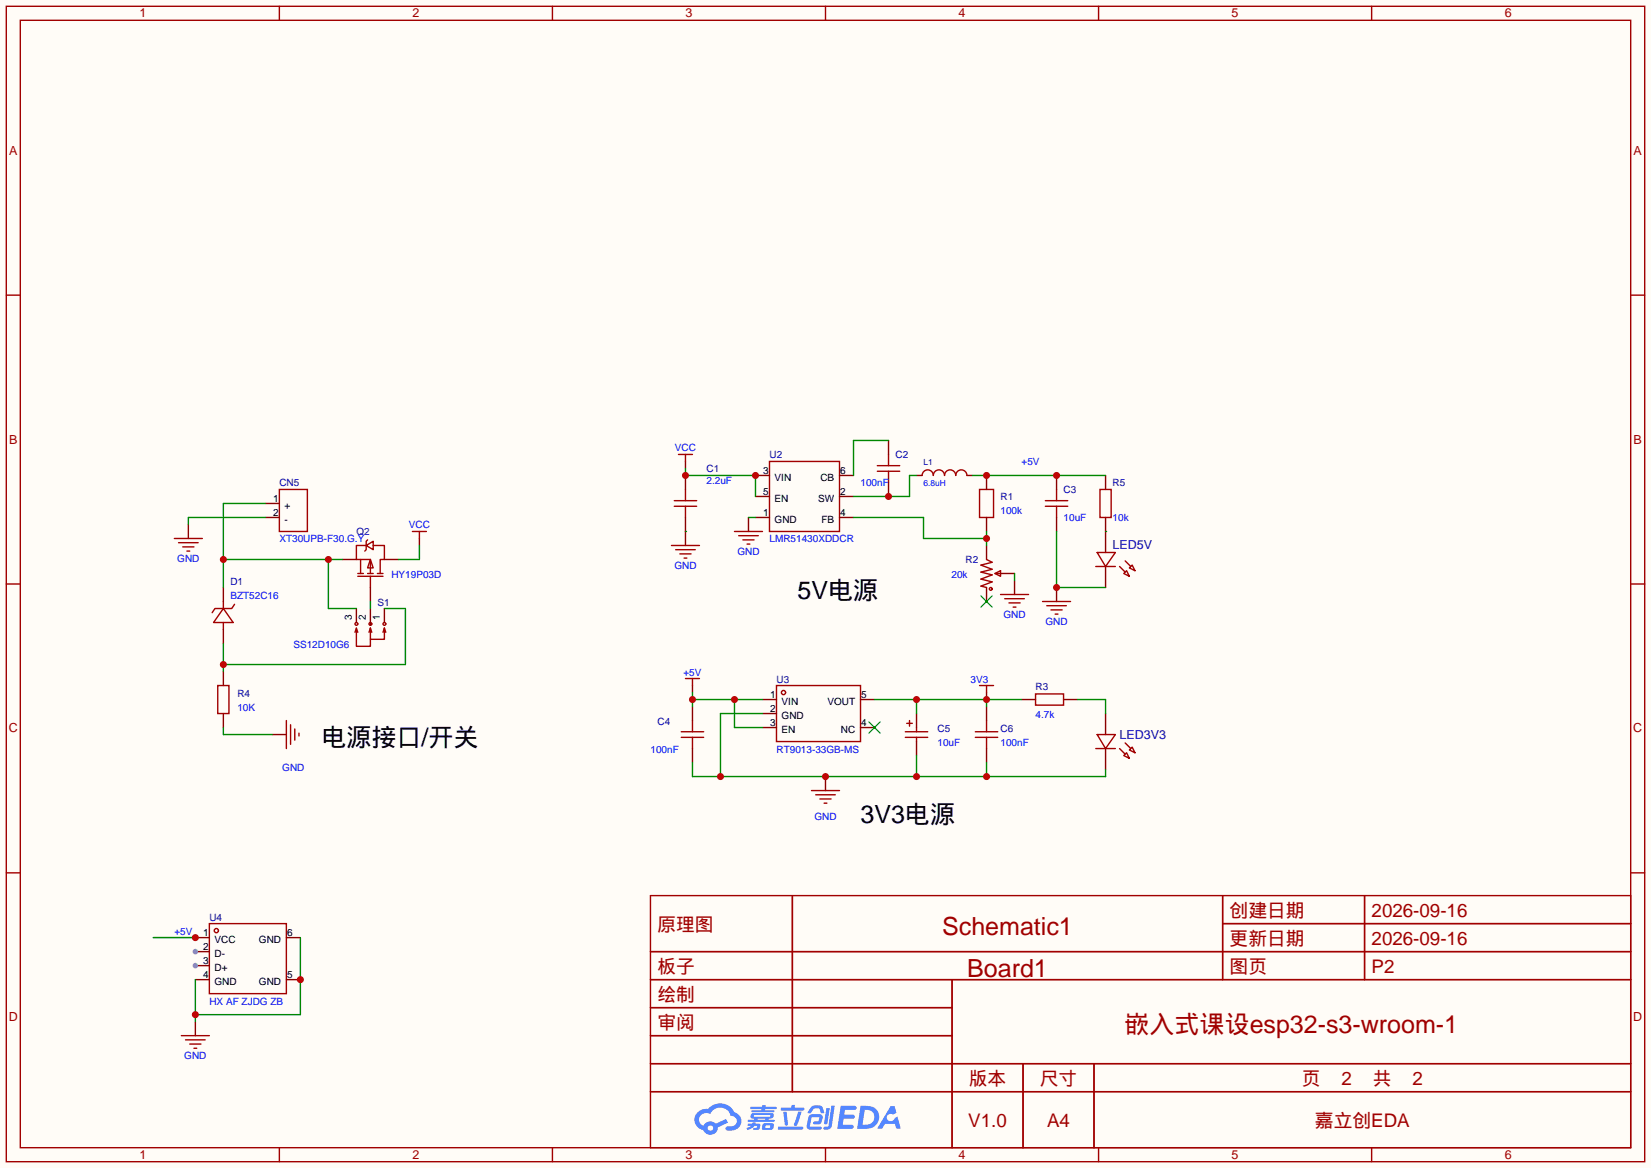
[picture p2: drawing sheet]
<svg xmlns="http://www.w3.org/2000/svg" width="299mm" height="212mm" viewBox="0 0 299 212" stroke-linecap="round" stroke-linejoin="round" font-family="sans-serif">
<path d="M0 0h299.5v211.8h-299.5z" fill="#fffcf7"/>
<g fill="none" stroke="#a10000" stroke-width=".25">
<path d="M1.1 1.1h297.2v209.6h-297.2zM3.7 3.7h292.1v204.5h-292.1zM50.7 1.1v2.6M100.2 1.1v2.6M149.7 1.1v2.6M199.3 1.1v2.6M248.8 1.1v2.6M1.1 53.5h2.6M295.8 53.5h2.5M1.1 105.9h2.6M295.8 105.9h2.5M1.1 158.3h2.6"/>
<path d="M295.8 158.3h2.5M50.7 208.2v2.5M100.2 208.2v2.5M149.7 208.2v2.5M199.3 208.2v2.5M248.8 208.2v2.5"/>
</g>
<g fill="#5487ff">
<path d="M152.5 200.6h1.6a1.34 1.34 0 0 1 1.2 .1 .37 .37 0 0 1-.3 .6h-1.7l-.2 .9h1.6a.37 .37 0 0 1 .4 .4 .37 .37 0 0 1-.4 .3h-1.7l-.2 1.1h.8a1.26 1.26 0 0 1 1.2 .2 .36 .36 0 0 1-.3 .5h-2.6z"/>
<path d="M161.5 200.6h.8l.3 1.2-.6 .3a.72 .72 0 0 0-1.1 .2 .72 .72 0 0 0 .3 1 .72 .72 0 0 0 1-.3l.1-.2 .5-.3 .6 2.2h-.8l-.3-.9h-1.8l-.5 .9h-.9z"/>
<path d="M149.9 201h.6l-.4 2.7a.31 .31 0 0 1-.3 .2 .31 .31 0 0 1-.3-.2z"/>
<path d="M150.8 200.5h.6l-.5 3.7a.97 .97 0 0 1-1.5 .5l.1-.3 .6-.1 .2-.1z"/>
<path d="M147.1 200.8l.5-.3h1.3l.3 .5 .3 .8-.1 .1h-.5l-.3-.8-.8-.1-.2 .1-.6 .8h-.5v-.2z"/>
<path d="M146.8 202.4l.4-.3h1.5a.69 .69 0 0 1 .5 .4 .69 .69 0 0 1-.1 .7 .74 .74 0 0 1-.8 .7h-.6a.27 .27 0 0 1-.2-.3 .27 .27 0 0 1 .3-.2h.6l.2-.8-1.4 .1-.3 1.6h1.9a.28 .28 0 0 1 .2 .3 .28 .28 0 0 1-.3 .3h-1.9l-.4-.3-.1-.4z"/>
<path d="M141.1 204.3h4.3a.28 .28 0 0 1 .3 .3 .28 .28 0 0 1-.3 .3h-4.2l-.1-.1z"/>
<path d="M144.8 201.6h.6l-.8 2.5a.3 .3 0 0 1-.4 .1 .3 .3 0 0 1-.2-.2z"/>
<path d="M142.1 201.6h.6l.2 2.3-.2 .3-.4-.2z"/>
<path d="M141.7 200.9h1.8l.2-.5h.5l-.1 .5h1.5a.27 .27 0 0 1 .3 .3 .27 .27 0 0 1-.3 .2h-3.8l-.2-.1z"/>
<path d="M135.7 203.8h.8v-.2h.6l-.1 .2h.8a.7 .7 0 0 1-.5 1.1h-.6v-.3l.6-.1v-.3h-.4a2.13 2.13 0 0 1-1.3 .7l-.2-.3 .8-.4h-.6z"/>
<path d="M136.1 200.7h2.1l.1-.2h.6l-.1 .2h1.9l.2 .3-.2 .2h-1.9l-.1 .2h1.6l.2 .2-.2 .1h-3.9l-.1-.3h1.8v-.2h-1.9l-.1-.2z"/>
<path d="M156.1 200.6l-.6 4.1h1.4a2.14 2.14 0 0 0 2.6-2.1 2.14 2.14 0 0 0-2.7-2zM156.8 201.3a1.37 1.37 0 0 1 1.8 1.2 1.37 1.37 0 0 1-1.5 1.5h-.7z"/>
<path d="M136.3 202.1a.47 .47 0 0 0-.2 .6 .47 .47 0 0 0 .6 .2l.1 .2h-1.1l-.1 .3 4.7 .1 .2-.2-.1-.2h-1l.1-.2a.6 .6 0 0 0 .7-.2 .6 .6 0 0 0 0-.8h-3.5zM136.8 202.2h2.8l.1 .1-.1 .3h-2.8zM137.4 202.9h1.4l-.1 .2h-1.2z"/>
<path d="M138.4 203.9a.9 .9 0 0 0-.1 1 2.48 2.48 0 0 0 1.9-.1 .84 .84 0 0 0 0-1l-1.4-.1zM138.9 204.1h.7l.1 .3-.2 .2-.7-.1z"/>
<path d="M126.6 201.7a1.91 1.91 0 0 0-.5 1.9 1.91 1.91 0 0 0 1.5 1.4 1.35 1.35 0 0 0 1.5 .8 1.35 1.35 0 0 0 1.1-1.3l1.9-.9-.4-.7-1.8 .9a1.41 1.41 0 0 0-2.3 .4 1.25 1.25 0 0 1-.6-1.8 1.25 1.25 0 0 1 1.8-.4 1.97 1.97 0 0 1 2-1.1 1.97 1.97 0 0 1 1.8 1.5 .96 .96 0 0 1 1 .9 .96 .96 0 0 1-.9 1h-.6a.39 .39 0 0 0-.5 .3 .39 .39 0 0 0 .4 .4 1.87 1.87 0 0 0 1.9-.5 1.87 1.87 0 0 0 .4-2l-.7-.6-.4-.2a2.86 2.86 0 0 0-4.8-.6h-.3a2.27 2.27 0 0 0-1.5 .6zM128.4 204.6a.5 .5 0 0 1 1 0 .5 .5 0 0 1-1 0z"/>
</g>
<g fill="none" stroke="#a10000" stroke-width=".25">
<path d="M31.6 97.7h5.1M32.4 98.4h3.5M33.1 99.2h2.1M33.9 99.9h.5M50.7 88.8h5.1v7.6h-5.1zM66.4 98.9l1.3-.7v1.5zM66.4 98.9h-1.8v2.6h2.6v2.5M66.7 97.9l-.3 .3v1.5l-.2 .2M67.7 98.9h2v2.6h-.7v2.5M74.8 96.4h2.5M76.1 96.4v1.3M121.8 98.9h5.1"/>
<path d="M122.3 90.8h4.1M122.3 91.8h4.1M122.6 99.7h3.5M123.1 82.4h2.5M124.3 82.4v1.3M124.3 88.8v2M124.3 91.8v2.1M133.2 96.4h5.1M134 97.2h3.5M134.7 97.9h2.1M135.5 98.7h.5M139.6 83.7h12.7v12.7h-12.7z"/>
<path d="M159.1 85.5h4.1M159.1 84.5h4.1M161.2 82.4v2.1M161.2 85.5v2M167.3 86.2a1.02 1.02 0 0 1 1-1 1.02 1.02 0 0 1 1 1 1.02 1.02 0 0 1 1-1 1.02 1.02 0 0 1 1 1 1.02 1.02 0 0 1 1-1 1.02 1.02 0 0 1 1.1 1 1.02 1.02 0 0 1 1-1 1.02 1.02 0 0 1 1 1M177.7 88.8h2.5v5.1h-2.5zM189.6 90.8h4.1M189.6 91.8h4.1M191.6 88.8v2M191.6 91.8v2.1M199.5 88.8h2v5.1h-2zM40.5 110.4l1.8 2.5h-3.6z"/>
<path d="M40.5 109.1v1.3M40.5 112.9v1.3M42.5 109.6l-.5 .8h-3l-.5 .7M64.4 114.7l.2-.8 .3 .8M64.6 114.2v3h2.6v-1.2M64.9 104h1M64.9 104.5h4.6M65.4 101.5v2.5M66.7 104h1M67.2 113.9v2.1h2.5v-2.1M67.2 101.5l.5 1.5h-1zM67.2 113.9l.2 .8"/>
<path d="M67.2 113.9l-.3 .8M67.2 104.5v2.1M68.5 104h1M69.7 113.9l-.2 .8M69.7 113.9l.3 .8M123.3 100.5h2M124.1 101.2h.5M178.9 101.5l1.1 .5-2.1 .5 2.1 .8-2.1 .5 2.1 .5-2.1 .7 2.1 .5-2.1 .8 1 .3M180.5 104l1-.5v1zM180.5 104h1M181.5 107.8h5.1M182.2 108.6h3.6"/>
<path d="M183 109.3h2M183.8 110.1h.5M189.1 109.1h5.1M189.9 109.9h3.5M190.6 110.6h2.1M191.4 111.4h.5M198.8 102.7h3.5M199 100.2h3.3l-1.8 2.5zM203.1 102.7l1 1.1M203.8 104l.5-.5 .6 1zM204.1 101.7l1 1M204.9 103l.5-.5 .5 1z"/>
<path d="M39.5 124.3h2v5.1h-2zM51.9 130.7v5.1M52.7 131.4v3.6M53.5 132.2v2M54.2 133v.5M123.6 133.7h4M123.6 132.7h4M124.3 123.1h2.6M125.6 123.1v1.2M125.6 130.7v2M125.6 133.7v2.1M140.8 124.3h15.3v10.2h-15.3z"/>
<path d="M164.2 133.7h4.1M164.2 132.7h4.1M164.5 131.2h1M165 130.7v1M166.2 132v.7M166.2 133.7v.8M176.9 133.7h4.1M176.9 132.7h4.1M177.7 124.3h2.5M178.9 124.3v1.3M178.9 130.7v2M178.9 133.7v2.1"/>
<path d="M187.8 125.9h5.1v2h-5.1zM198.8 135.8h3.5M199 133.2h3.3l-1.8 2.6zM203.1 135.8l1 1M203.8 137l.5-.5 .6 1zM204.1 134.7l1 1.1M204.9 136l.5-.5 .5 1zM147.2 143.4h5.1M148 144.1h3.5M148.7 144.9h2M149.5 145.7h.5M38 167.5h13.9v12.7h-13.9z"/>
<path d="M118 172.6h177.8M118 162.4h177.8v45.8h-177.8zM118 177.7h177.8M143.7 162.4v35.6M172.7 177.7v30.5M221.8 162.4v15.3M221.8 167.5h74M247.5 162.4v15.3M118 182.8h54.7M118 192.9h177.8M118 187.8h54.7M118 198h177.8"/>
<path d="M185.6 192.9v15.3M198.4 192.9v15.3"/>
<circle cx="64.6" cy="113.2" r=".25"/>
<circle cx="67.2" cy="113.2" r=".25"/>
<circle cx="69.7" cy="113.2" r=".25"/>
<circle cx="179.7" cy="106.8" r=".25"/>
<circle cx="142.1" cy="125.6" r=".38"/>
<circle cx="39.2" cy="168.8" r=".38"/>
</g>
<g fill="none" stroke="#870000" stroke-width=".25">
<path d="M161.2 79.9v2.5M34.2 95.1v2.6M48.1 93.9h2.6M48.1 91.3h2.6M76.1 97.7v1.2M124.3 83.7v1.3M124.3 86.2v2.6M124.3 93.9v5M135.8 93.9v2.5M137 93.9h2.6M137 86.2h2.6M137 90h2.6"/>
<path d="M152.3 93.9h2.5M152.3 86.2h2.5M152.3 90h2.5M161.2 87.5v2.5M166.2 86.2h1.1M175.4 86.2h1M178.9 86.2v2.6M178.9 93.9v2.5M178.9 98.9v2.6M191.6 86.2v2.6M191.6 93.9v2.5M200.5 86.2v2.6"/>
<path d="M200.5 93.9v6.3M40.5 106.6v2.5M40.5 114.2v2.5M62.1 101.5h2.5M64.6 110.4v2.5M67.2 106.6v2.5M67.2 110.4v3M69.7 110.4v2.5M69.7 101.5h2.6M178.9 106.6v2.5M181.5 104h2.5M184 105.3v2.5"/>
<path d="M191.6 106.6v2.5M200.5 102.7v3.9M40.5 121.8v2.5M40.5 129.4v2.6M49.4 133.2h2.5M125.6 124.3v1.3M125.6 128.1v2.6M125.6 135.8v2.5M138.3 126.9h2.5M138.3 129.4h2.5M138.3 132h2.5M156.1 126.9h2.5"/>
<path d="M156.1 132h2.5M166.2 129.4v2.6M166.2 134.5v2.5M178.9 125.6v1.3M178.9 128.1v2.6M178.9 135.8v2.5M185.3 126.9h2.5M192.9 126.9h2.6M200.5 129.4v3.8M200.5 135.8v3.8M149.7 140.8v2.6M35.4 170.1h2.6"/>
<path d="M35.4 172.6h2.6"/>
</g>
<path d="M177.9 108.1l2.1 2M180 108.1l-2.1 2M157.6 130.9l2 2.1M159.6 130.9l-2 2.1" fill="none" stroke="#3c3" stroke-width=".25"/>
<circle cx="35.4" cy="172.6" r=".51" fill="#999"/>
<path d="M35.4 175.1h2.6" fill="none" stroke="#870000" stroke-width=".25"/>
<circle cx="35.4" cy="175.1" r=".51" fill="#999"/>
<path d="M35.4 177.7h2.6M51.9 177.7h2.6M51.9 170.1h2.6M35.4 185.3v2.5" fill="none" stroke="#870000" stroke-width=".25"/>
<path d="M32.9 187.8h5.1M33.7 188.6h3.5M34.4 189.4h2M35.2 190.1h.5" fill="none" stroke="#a10000" stroke-width=".25"/>
<path d="M154.8 93.9h12.7v3.8h11.4M178.9 96.4v2.5" fill="none" stroke="#008700" stroke-width=".25"/>
<circle cx="178.9" cy="97.7" r=".63" fill="#c00"/>
<path d="M161.2 79.9h-6.4v6.3M124.3 85v1.2h12.7v3.8" fill="none" stroke="#008700" stroke-width=".25"/>
<g fill="#c00">
<circle cx="137" cy="86.2" r=".63"/>
<circle cx="124.3" cy="86.2" r=".63"/>
</g>
<path d="M135.8 93.9h1.2M166.2 86.2h-1.2v3.8h-10.2" fill="none" stroke="#008700" stroke-width=".25"/>
<circle cx="161.2" cy="90" r=".63" fill="#c00"/>
<path d="M158.6 126.9h26.7M166.2 126.9v2.5M178.9 126.9v1.2" fill="none" stroke="#008700" stroke-width=".25"/>
<g fill="#c00">
<circle cx="178.9" cy="126.9" r=".63"/>
<circle cx="166.2" cy="126.9" r=".63"/>
</g>
<path d="M125.6 125.6v2.5M125.6 126.9h12.7M133.2 126.9v5.1h5.1" fill="none" stroke="#008700" stroke-width=".25"/>
<g fill="#c00">
<circle cx="125.6" cy="126.9" r=".63"/>
<circle cx="133.2" cy="126.9" r=".63"/>
</g>
<path d="M124.3 96.4h.1M191.6 96.4v10.2h8.9M184 104v1.3" fill="none" stroke="#008700" stroke-width=".25"/>
<circle cx="191.6" cy="106.6" r=".63" fill="#c00"/>
<path d="M125.6 138.3v2.5h74.9v-1.2M138.3 129.4h-7.6v11.4M166.2 137v3.8M178.9 138.3v2.5" fill="none" stroke="#008700" stroke-width=".25"/>
<g fill="#c00">
<circle cx="149.7" cy="140.8" r=".63"/>
<circle cx="166.2" cy="140.8" r=".63"/>
<circle cx="178.9" cy="140.8" r=".63"/>
<circle cx="130.7" cy="140.8" r=".63"/>
</g>
<path d="M176.4 86.2h24.1" fill="none" stroke="#008700" stroke-width=".25"/>
<g fill="#c00">
<circle cx="178.9" cy="86.2" r=".63"/>
<circle cx="191.6" cy="86.2" r=".63"/>
</g>
<path d="M48.1 91.3h-7.6v15.3M200.5 96.4h.1M40.5 101.5h21.6M59.6 101.5v8.9h5M195.5 126.9h5v2.5" fill="none" stroke="#008700" stroke-width=".25"/>
<g fill="#c00">
<circle cx="40.5" cy="101.5" r=".63"/>
<circle cx="59.6" cy="101.5" r=".63"/>
</g>
<path d="M40.5 116.7v5.1M69.7 110.4h3.8v10.1h-33" fill="none" stroke="#008700" stroke-width=".25"/>
<circle cx="40.5" cy="120.5" r=".63" fill="#c00"/>
<path d="M48.1 93.9h-13.9v1.2M76.1 98.9v2.6h-3.8M67.2 109.1v1.3M40.5 132v1.2h8.9M35.4 177.7v7.6M54.5 170.1v13.9h-19.1" fill="none" stroke="#008700" stroke-width=".25"/>
<g fill="#c00">
<circle cx="35.4" cy="184" r=".63"/>
<circle cx="54.5" cy="177.7" r=".63"/>
</g>
<path d="M27.8 170.1h7.6" fill="none" stroke="#008700" stroke-width=".25"/>
<circle cx="35.4" cy="170.1" r=".63" fill="#c00"/>
<g font-size="4.5">
<text x="144.7" y="108.5">5V电源</text>
<text x="58.3" y="135.2">电源接口/开关</text>
<text x="156.1" y="149.2">3V3电源</text>
</g>
<g font-size="4.5" fill="#a00000">
<text x="170.9" y="169.5">Schematic1</text>
<text x="175.4" y="177.1">Board1</text>
<text x="204" y="187.3">嵌入式课设esp32-s3-wroom-1</text>
</g>
<g font-size="3.4" fill="#a00000">
<text x="223" y="166.3">创建日期</text>
<text x="248.8" y="166.3">2026-09-16</text>
<text x="119.3" y="168.9">原理图</text>
<text x="223" y="171.4">更新日期</text>
<text x="248.8" y="171.4">2026-09-16</text>
<text x="119.3" y="176.5">板子</text>
<text x="223" y="176.5">图页</text>
<text x="248.8" y="176.5">P2</text>
<text x="119.3" y="181.6">绘制</text>
<text x="119.3" y="186.7">审阅</text>
<text x="175.7" y="196.8">版本</text>
<text x="188.6" y="196.8">尺寸</text>
<text x="236.1" y="196.8">页</text>
<text x="243.3" y="196.8">2</text>
<text x="249" y="196.8">共</text>
<text x="256.2" y="196.8">2</text>
<text x="175.6" y="204.4">V1.0</text>
<text x="189.9" y="204.4">A4</text>
<text x="238.5" y="204.4">嘉立创EDA</text>
</g>
<g font-size="2.3" fill="#a00000">
<text x="25.3" y="3.1">1</text>
<text x="74.8" y="3.1">2</text>
<text x="124.3" y="3.1">3</text>
<text x="173.9" y="3.1">4</text>
<text x="223.4" y="3.1">5</text>
<text x="272.9" y="3.1">6</text>
<text x="1.7" y="28.1">A</text>
<text x="296.3" y="28.1">A</text>
<text x="1.7" y="80.5">B</text>
<text x="296.3" y="80.5">B</text>
<text x="1.6" y="132.8">C</text>
<text x="296.2" y="132.8">C</text>
<text x="1.6" y="185.2">D</text>
<text x="296.2" y="185.2">D</text>
<text x="25.3" y="210.1">1</text>
<text x="74.8" y="210.1">2</text>
<text x="124.3" y="210.1">3</text>
<text x="173.9" y="210.1">4</text>
<text x="223.4" y="210.1">5</text>
<text x="272.9" y="210.1">6</text>
</g>
<g font-size="2.3" fill="#000080">
<text x="201.8" y="99.7">LED5V</text>
<text x="203.1" y="133.9">LED3V3</text>
</g>
<g font-size="1.8" fill="#00f">
<text x="122.4" y="81.9">VCC</text>
<text x="128.1" y="87.7">2.2uF</text>
<text x="156.1" y="88.2">100nF</text>
<text x="185.3" y="84.4">+5V</text>
<text x="74.2" y="95.8">VCC</text>
<text x="181.5" y="93.3">100k</text>
<text x="192.9" y="94.6">10uF</text>
<text x="201.8" y="94.6">10k</text>
<text x="32.1" y="101.9">GND</text>
<text x="50.7" y="98.4">XT30UPB-F30.G.Y</text>
<text x="133.7" y="100.7">GND</text>
<text x="139.6" y="98.4">LMR51430XDDCR</text>
<text x="71" y="104.7">HY19P03D</text>
<text x="122.3" y="103.2">GND</text>
<text x="172.6" y="104.7">20k</text>
<text x="41.8" y="108.5">BZT52C16</text>
<text x="182" y="112.1">GND</text>
<text x="189.6" y="113.4">GND</text>
<text x="53.2" y="117.4">SS12D10G6</text>
<text x="124" y="122.5">+5V</text>
<text x="176.1" y="123.8">3V3</text>
<text x="43.1" y="128.9">10K</text>
<text x="187.8" y="130.1">4.7k</text>
<text x="118" y="136.5">100nF</text>
<text x="140.8" y="136.5">RT9013-33GB-MS</text>
<text x="170.1" y="135.2">10uF</text>
<text x="181.5" y="135.2">100nF</text>
<text x="51.2" y="139.8">GND</text>
<text x="147.7" y="148.7">GND</text>
<text x="31.6" y="169.5">+5V</text>
<text x="38" y="182.2">HX AF ZJDG ZB</text>
<text x="33.4" y="192.1">GND</text>
</g>
<g font-size="1.8" fill="#000080">
<text x="139.6" y="83.1">U2</text>
<text x="162.4" y="83.1">C2</text>
<text x="50.7" y="88.2">CN5</text>
<text x="128.1" y="85.7">C1</text>
<text x="192.9" y="89.5">C3</text>
<text x="201.8" y="88.2">R5</text>
<text x="181.5" y="90.8">R1</text>
<text x="64.6" y="97.1">Q2</text>
<text x="41.8" y="106">D1</text>
<text x="175.1" y="102.2">R2</text>
<text x="68.5" y="109.8">S1</text>
<text x="140.8" y="123.8">U3</text>
<text x="187.8" y="125.1">R3</text>
<text x="43.1" y="126.3">R4</text>
<text x="119.3" y="131.4">C4</text>
<text x="170.1" y="132.7">C5</text>
<text x="181.5" y="132.7">C6</text>
<text x="38" y="167">U4</text>
</g>
<g font-size="1.8">
<text x="138.4" y="85.9">3</text>
<text x="138.4" y="89.7">5</text>
<text x="140.5" y="87.2">VIN</text>
<text x="148.8" y="87.2">CB</text>
<text x="152.4" y="85.9">6</text>
<text x="152.4" y="89.7">2</text>
<text x="49.5" y="91">1</text>
<text x="49.5" y="93.5">2</text>
<text x="51.6" y="92.3">+</text>
<text x="51.6" y="94.8">-</text>
<text x="138.4" y="93.5">1</text>
<text x="140.5" y="91">EN</text>
<text x="140.5" y="94.8">GND</text>
<text x="148.4" y="91">SW</text>
<text x="149" y="94.8">FB</text>
<text x="152.4" y="93.5">4</text>
<text x="63.8" y="112.4" transform="rotate(-90 63.8 112.4)">3</text>
<text x="66.4" y="112.4" transform="rotate(-90 66.4 112.4)">2</text>
<text x="68.9" y="112.4" transform="rotate(-90 68.9 112.4)">1</text>
<text x="139.7" y="126.6">1</text>
<text x="139.7" y="129.1">2</text>
<text x="139.7" y="131.6">3</text>
<text x="141.8" y="127.8">VIN</text>
<text x="141.8" y="130.4">GND</text>
<text x="150.1" y="127.8">VOUT</text>
<text x="156.2" y="131.6">4</text>
<text x="156.2" y="126.6">5</text>
<text x="141.8" y="132.9">EN</text>
<text x="152.5" y="132.9">NC</text>
<text x="36.8" y="169.7">1</text>
<text x="36.8" y="172.3">2</text>
<text x="38.9" y="171">VCC</text>
<text x="38.9" y="173.6">D-</text>
<text x="47" y="171">GND</text>
<text x="52.1" y="169.7">6</text>
<text x="36.8" y="174.8">3</text>
<text x="36.8" y="177.4">4</text>
<text x="38.9" y="176.1">D+</text>
<text x="38.9" y="178.6">GND</text>
<text x="47" y="178.6">GND</text>
<text x="52.1" y="177.4">5</text>
</g>
<text font-size="1.5" fill="#00f" x="167.5" y="88.2">6.8uH</text>
<text font-size="1.5" fill="#000080" x="167.5" y="84.4">L1</text>
</svg>
